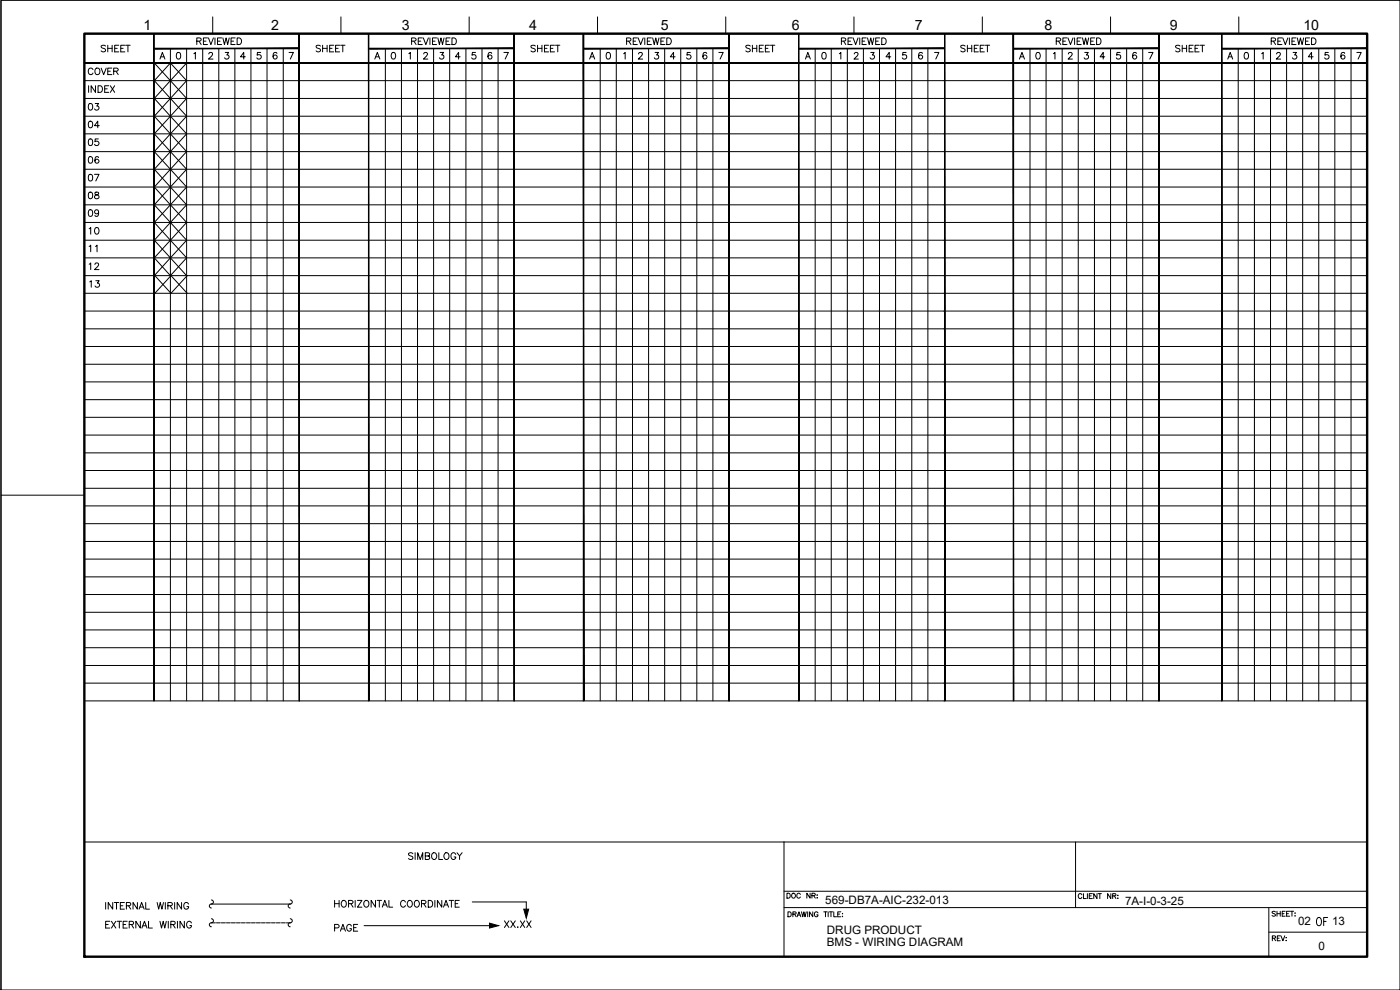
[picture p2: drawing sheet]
<svg xmlns="http://www.w3.org/2000/svg" width="420mm" height="297mm" viewBox="0 0 420 297" stroke-linecap="round" stroke-linejoin="round" font-family="sans-serif">
<!-- layer: G-TTLB-TTLB -->
<path d="M25.3 10.1h385v276.9h-385z" fill="none" stroke="#000" stroke-width=".72"/>
<!-- layer: G-TTLB-OTLN -->
<path d="M.3 .2v296.8" fill="none" stroke="#000" stroke-width=".3"/>
<!-- layer: G-TTLB-INDX -->
<path d="M63.8 5.1v5M102.3 5.1v5M140.8 5.1v5M179.3 5.1v5M217.8 5.1v5M256.3 5.1v5M294.8 5.1v5M333.3 5.1v5M371.8 5.1v5M.3 148.6h25" fill="none" stroke="#000" stroke-width=".3"/>
<!-- layer: LGSP IA4$0$LG_PLOT -->
<path d="M322.8 252.6v19.7M235.3 267.4h175M235.3 272.3h175M380.8 279.7h29.5M380.8 272.3v14.7M235.3 287h175" fill="none" stroke="#000" stroke-width=".3"/>
<!-- layer: LG_PLOT -->
<g fill="none" stroke="#000" stroke-width=".3">
<path d="M410.3 252.6h-175v34.4M236.5 273.6h.5a.81 .81 0 0 1 .5 .7 .81 .81 0 0 1-.5 .8h-.5zM238 274.3l.8-.1 .1-.5-.9-.1v1.5M238.5 274.3l.4 .8M239.2 275.1l.6-1.5 .5 1.5M239.4 274.6h.7M240.5 273.6l.4 1.5 .4-1.5 .3 1.5 .4-1.5M242.4 273.6v1.5M243.9 273.6v1.5l-.9-1.5v1.5M245.5 273.9a.55 .55 0 0 0-.6-.3 .55 .55 0 0 0-.5 .5 .61 .61 0 0 0 .2 .8 .61 .61 0 0 0 .8 0l.1-.4h-.4M247.2 273.6h1M247.7 273.6v1.5"/>
<path d="M248.5 273.6v1.5M248.9 273.6h1M249.4 273.6v1.5M250.2 273.6v1.5h.9M251.4 274.3h.6M252.3 273.6h-.9v1.5h.9M252.9 274.1h.1M252.9 274.9v.2zM324.7 268.5a.55 .55 0 0 0-.7-.4 .55 .55 0 0 0-.4 .6 .63 .63 0 0 0 .2 .8 .63 .63 0 0 0 .8-.1l.1-.2M325.2 268.1v1.5h.8M326.3 268.1v1.5M326.9 268.8h.6"/>
<path d="M327.8 268.1h-.9v1.5h.9M329.2 268.1v1.5l-.9-1.5v1.5M329.6 268.1h.9M330.1 268.1v1.5M333.4 268.1v1.5l-1-1.5v1.5M333.9 268.8h.9l.1-.5-1-.2v1.5M334.4 268.8l.5 .8M335.5 268.6h.1M335.5 269.4h.1M382.8 273.6l-.4-.2-.6 .2v.3l1 .6-.4 .4-.6-.2M383.2 273.4v1.5M383.2 274.1h1"/>
<path d="M384.2 273.4v1.5M384.8 274.1h.6M385.7 273.4h-.9v1.5h.9M386.1 274.1h.6M387.1 273.4h-1v1.5h1M387.3 273.4h.9M387.7 273.4v1.5M388.7 273.9h.1M388.7 274.8h.1M381.8 281.5l1-.1v-.4l-1-.2v1.5M382.4 281.5l.4 .8M383.3 281.5h.6"/>
<path d="M384.2 280.8h-.9v1.5h.9M384.4 280.8l.6 1.5 .6-1.5M386 282.1h.1M386 281.3h.1"/>
</g>
<!-- layer: TEXTO-01 -->
<g fill="#000" stroke="#000" stroke-width=".3">
<path d="M25.3 18.8v.2l64.5-.2zM25.3 19l64.5-.2v.2z"/>
<path d="M32.1 18.8v.2l57.7-.2zM32.1 19l57.7-.2v.2z"/>
<path d="M46.3 14.6h43.5v-.1zM46.3 14.5h43.5l-43.5 .1z"/>
<path d="M89.8 18.8v.2l64.5-.2zM89.8 19l64.5-.2v.2z"/>
<path d="M96.6 18.8v.2l186.7-.2zM96.6 19l186.7-.2v.2z"/>
<path d="M110.8 14.6h43.5v-.1zM110.8 14.5h43.5l-43.5 .1z"/>
<path d="M175.3 14.6h43.5v-.1zM175.3 14.5h43.5l-43.5 .1z"/>
<path d="M239.8 14.6h43.5v-.1zM239.8 14.5h43.5l-43.5 .1z"/>
<path d="M283.3 18.8v.2l64.5-.2zM283.3 19l64.5-.2v.2z"/>
<path d="M290.1 18.8v.2l57.7-.2zM290.1 19l57.7-.2v.2z"/>
<path d="M304.3 14.6h43.5v-.1zM304.3 14.5h43.5l-43.5 .1z"/>
<path d="M347.8 18.8v.2l62.5-.2zM347.8 19l62.5-.2v.2z"/>
<path d="M354.6 18.8v.2l55.7-.2zM354.6 19l55.7-.2v.2z"/>
<path d="M366.8 14.6h43.5v-.1zM366.8 14.5h43.5l-43.5 .1z"/>
<path d="M46.1 10.2l.1 200.1zM46.1 10.2l.1 200.1z"/>
<path d="M89.7 10.2l.2 200.1zM89.7 10.2l.2 200.1z"/>
<path d="M110.6 10.2l.1 200.1zM110.6 10.2l.1 200.1z"/>
<path d="M154.2 10.2v200.1h.2zM154.2 10.2h.2v200.1z"/>
<path d="M175 10.2v200.1h.2zM175 10.2h.2v200.1z"/>
<path d="M218.7 10.2l.2 200.1zM218.7 10.2l.2 200.1z"/>
<path d="M239.6 10.2l.2 200.1zM239.6 10.2l.2 200.1z"/>
<path d="M283.5 10.2l.1 200.1zM283.5 10.2l.1 200.1z"/>
<path d="M304.1 10.2l.1 200.1zM304.1 10.2l.1 200.1z"/>
<path d="M347.8 10.2l.1 200.1zM347.8 10.2l.1 200.1z"/>
<path d="M366.6 10.2l.1 200.1zM366.6 10.2l.1 200.1z"/>
</g>
<g fill="none" stroke="#000" stroke-width=".3">
<path d="M51.1 14.5v195.8M56 14.5v195.8M60.8 14.5v195.8M65.7 14.5v195.8M70.5 14.5v195.8M75.3 14.5v195.8M80.1 14.5v195.8M85 14.5v195.8M115.7 14.5v195.8M120.5 14.5v195.8M125.3 14.5v195.8M130.1 14.5v195.8"/>
<path d="M135 14.5v195.8M139.8 14.5v195.8M144.7 14.5v195.8M149.5 14.5v195.8M180.1 14.5v195.8M185 14.5v195.8M189.8 14.5v195.8M194.6 14.5v195.8M199.5 14.5v195.8M204.3 14.5v195.8M209.1 14.5v195.8M214 14.5v195.8"/>
<path d="M244.6 14.5v195.8M249.5 14.5v195.8M254.3 14.5v195.8M259.1 14.5v195.8M263.9 14.5v195.8M268.8 14.5v195.8M273.6 14.5v195.8M278.5 14.5v195.8M309.1 14.5v195.8M313.9 14.5v195.8M318.8 14.5v195.8M323.6 14.5v195.8"/>
<path d="M328.5 14.5v195.8M333.3 14.5v195.8M338.1 14.5v195.8M342.9 14.5v195.8M371.6 14.5v195.8M376.5 14.5v195.8M381.3 14.5v195.8M386.1 14.5v195.8M390.9 14.5v195.8M395.8 14.5v195.8M400.6 14.5v195.8M405.5 14.5v195.8"/>
<path d="M25.3 34.9h385M25.3 29.5h385M25.3 24.2h385M25.3 56.1h385M25.3 50.8h385M25.3 40.2h385M25.3 45.5h385M25.3 77.4h385M25.3 72.1h385M25.3 66.7h385M25.3 61.5h385M25.3 98.7h385"/>
<path d="M25.3 93.3h385M25.3 88h385M25.3 82.7h385M25.3 119.9h385M25.3 114.6h385M25.3 109.3h385M25.3 104h385M25.3 135.9h385M25.3 130.5h385M25.3 125.2h385M25.3 157.1h385M25.3 151.8h385"/>
<path d="M25.3 146.5h385M25.3 141.2h385M25.3 178.4h385M25.3 173.1h385M25.3 167.8h385M25.3 162.5h385M25.3 199.7h385M25.3 194.3h385M25.3 189h385M25.3 183.7h385M25.3 210.3h385M25.3 205h385"/>
</g>
<!-- layer: CBATEXTO 02 -->
<g fill="none" stroke="#000" stroke-width=".3">
<path d="M46.3 18.9l4.8 5.3-4.8 5.3 4.8 5.4-4.8 5.3 4.8 5.3-4.8 5.3 4.8 5.3M48 17.7l.7-2 .8 2M48.3 17h.9M51.1 18.9l4.9 5.3-4.9 5.3 4.9 5.4-4.9 5.3 4.9 5.3-4.9 5.3-4.8-5.3 4.8-5.3-4.8-5.3 4.8-5.4-4.8-5.3zM53.2 15.8a.64 .64 0 0 1 .9 .3l.1 .5a.85 .85 0 0 1-.7 1.1 1.28 1.28 0 0 1-.3-1.9zM56 18.9l-4.9 5.3 4.9 5.3-4.9 5.4 4.9 5.3-4.9 5.3 4.9 5.3-4.9 5.3M58.2 16.1l.4-.4v2M62.7 16.2l.3-.5 .6 .1 .2 .3-.3 .7-.9 .9h1.3M67.6 15.7h1l-.5 .8a.66 .66 0 0 1 .4 1.1 .66 .66 0 0 1-1.1-.3M73.6 17h-1.4l1-1.3v2M78.2 15.7h-.9l-.1 .9a.7 .7 0 0 1 1 0 .7 .7 0 0 1-.1 1 .7 .7 0 0 1-1-.3M83.1 16l-.1-.2a.68 .68 0 0 0-1 .3v1.3a.62 .62 0 0 0 1 .1 .62 .62 0 0 0-.2-1 .62 .62 0 0 0-.8 .5"/>
<path d="M86.7 15.7h1.4l-1 2M112.5 17.7l.7-2 .8 2M112.8 17h.9M117.7 15.8a.64 .64 0 0 1 .9 .3l.1 .5a.9 .9 0 0 1-.7 1.1 1.25 1.25 0 0 1-.3-1.9zM122.7 16.1l.4-.4v2M127.2 16.2l.4-.5h.3l.4 .4-.3 .7-.9 .9h1.3M132.1 15.7h1l-.6 .8a.66 .66 0 0 1 .7 .6 .66 .66 0 0 1-.5 .7 .66 .66 0 0 1-.8-.5M138.1 17h-1.4l.9-1.3v2M142.7 15.7h-.9l-.2 .9a.7 .7 0 0 1 1.1 0 .7 .7 0 0 1-.1 1 .7 .7 0 0 1-1-.3M147.6 16l-.1-.2a.64 .64 0 0 0-.9 .3 .97 .97 0 0 0 .5 1.6 .62 .62 0 0 0 .6-.6 .62 .62 0 0 0-.6-.6 .62 .62 0 0 0-.7 .5M151.2 15.7h1.4l-1 2M177 17.7l.7-2 .8 2"/>
<path d="M177.2 17h1M182.2 15.8a.68 .68 0 0 1 .9 .3l.1 .5a.85 .85 0 0 1-.7 1.1 1.33 1.33 0 0 1-.3-1.9zM187.2 16.1l.4-.4v2M191.6 16.2l.4-.5 .6 .1 .2 .3-.3 .7-.9 .9h1.3M196.6 15.7h1l-.5 .8a.66 .66 0 0 1 .4 1.1 .66 .66 0 0 1-1.1-.3M202.6 17h-1.4l.9-1.3v2M207.2 15.7h-1v.9a.71 .71 0 0 1 1 0 .71 .71 0 0 1-.1 1.1 .71 .71 0 0 1-1.1-.4M212.1 16l-.1-.2a.64 .64 0 0 0-1 .3v1.3a.62 .62 0 0 0 1 .1 .62 .62 0 0 0-.2-1 .62 .62 0 0 0-.9 .5M215.7 15.7h1.3l-.9 2M241.7 17.7l.7-2 .8 2M242 17h1M246.9 15.8a.64 .64 0 0 1 1 .3v.5a.85 .85 0 0 1-.7 1.1 1.28 1.28 0 0 1-.3-1.9z"/>
<path d="M251.9 16.1l.4-.4v2M256.4 16.2l.4-.5 .5 .1 .2 .3-.2 .7-1 .9h1.3M261.3 15.7h1l-.5 .8a.66 .66 0 0 1 .5 1.1 .66 .66 0 0 1-1.2-.3M267.3 17h-1.4l1-1.3v2M271.9 15.7h-.9l-.1 .9a.7 .7 0 0 1 1 0 .7 .7 0 0 1-.1 1 .7 .7 0 0 1-1-.3M276.8 16l-.1-.2a.68 .68 0 0 0-.9 .3v1.3a.62 .62 0 0 0 1 .1 .62 .62 0 0 0-.3-1 .62 .62 0 0 0-.8 .5M280.5 15.7h1.3l-1 2M305.9 17.7l.8-2 .8 2M306.2 17h1M311.2 15.8a.64 .64 0 0 1 .9 .3l.1 .5a.9 .9 0 0 1-.8 1.1 1.25 1.25 0 0 1-.2-1.9zM316.1 16.1l.5-.4v2M320.6 16.2l.4-.5 .6 .1 .2 .3-.3 .7-1 .9h1.4"/>
<path d="M325.5 15.7h1.1l-.5 .8a.66 .66 0 0 1 .4 1.1 .66 .66 0 0 1-1.1-.3M331.6 17h-1.4l.9-1.3v2M336.2 15.7h-1l-.1 .9a.7 .7 0 0 1 1.1 0 .7 .7 0 0 1-.1 1 .7 .7 0 0 1-1.1-.3M341 16v-.2a.64 .64 0 0 0-1 .3 .97 .97 0 0 0 .6 1.6 .62 .62 0 0 0 .5-.6 .62 .62 0 0 0-.6-.6 .62 .62 0 0 0-.6 .5M344.7 15.7h1.3l-.9 2M368.5 17.7l.7-2 .8 2M368.7 17h1M373.7 15.8a.64 .64 0 0 1 .9 .3l.1 .5a.85 .85 0 0 1-.8 1.1 1.28 1.28 0 0 1-.2-1.9zM378.6 16.1l.5-.4v2M383.1 16.2l.4-.5 .6 .1 .2 .3-.3 .7-1 .9h1.3M388.1 15.7h1l-.6 .8a.66 .66 0 0 1 .5 1.1 .66 .66 0 0 1-1.1-.3M394.1 17h-1.5l1-1.3v2"/>
<path d="M398.7 15.7h-1l-.1 .9a.7 .7 0 0 1 1.1 0 .7 .7 0 0 1-.1 1 .7 .7 0 0 1-1-.3M403.6 16l-.1-.2a.68 .68 0 0 0-1 .3v1.3a.62 .62 0 0 0 1 .1 .62 .62 0 0 0-.2-1 .62 .62 0 0 0-.9 .5M407.2 15.7h1.3l-.9 2M51.1 56.1l-4.8 5.4 4.8 5.2-4.8 5.4 4.8 5.3-4.8 5.3M51.1 50.8l4.9 5.3-4.9 5.4M51.1 56.1l4.9 5.4-4.9 5.2 4.9 5.4-4.9 5.3 4.9 5.3M51.1 50.8l-4.8 5.3 4.8 5.4M51.1 61.5l4.9 5.2-4.9 5.4 4.9 5.3-4.9 5.3-4.8-5.3 4.8-5.3-4.8-5.4zM46.5 88l4.8-5.3 4.9 5.3M46.5 82.7l4.8 5.3 4.9-5.3"/>
</g>
<!-- layer: I_TABS -->
<g fill="none" stroke="#000" stroke-width=".3">
<path d="M63.4 270a.61 .61 0 0 1 .7 .6 .61 .61 0 0 1-.7 .7M63.4 271.2a.61 .61 0 0 0-.6 .6 .61 .61 0 0 0 .6 .6M63.4 275.7a.61 .61 0 0 1 .7 .6 .61 .61 0 0 1-.7 .6M63.4 276.8a.61 .61 0 0 0-.6 .7 .61 .61 0 0 0 .6 .6M63.5 271.3h23.6M63.5 276.9h1.1M64.9 276.9h1.2M66.4 276.9h1.2M67.9 276.9h1.2M69.4 276.9h1.3M71 276.9h1.1M72.4 276.9h1.2"/>
<path d="M74 276.9h1.1M75.4 276.9h1.2M76.9 276.9h1.2M78.4 276.9h1.2M79.9 276.9h1.3M81.4 276.9h1.2M82.9 276.9h1.2M84.5 276.9h1.1M85.9 276.9h1.2M87.1 270a.61 .61 0 0 1 .6 .6 .61 .61 0 0 1-.6 .7M87.1 271.2a.61 .61 0 0 0-.6 .6 .61 .61 0 0 0 .6 .6M87.1 275.7a.61 .61 0 0 1 .6 .6 .61 .61 0 0 1-.6 .6"/>
<path d="M87.1 276.8a.61 .61 0 0 0-.6 .7 .61 .61 0 0 0 .6 .6M109.3 277.7h37.6M141.7 270.6h16.2v2.2"/>
</g>
<!-- layer: CBATEXTO 03 -->
<g fill="none" stroke="#000" stroke-width=".3">
<path d="M31.7 270.8v2M31.7 277.4h.8M33 276.4h-1.3v2.1h1.3M33.4 276.4l1.4 2.1M33.8 270.8v2l-1.3-2v2M34.3 270.8h1.3M34.8 276.4l-1.4 2.1M35 270.8v2M35.1 276.4h1.4M35.8 276.4v2.1M36.1 271.8h.8M37 277.4h.7"/>
<path d="M37.3 270.8h-1.2v2h1.2M37.9 271.8l1.2-.2 .1-.2-.1-.5-1.2-.1v2M38.2 276.4h-1.2v2.1h1.2M38.6 271.8l.6 1M38.8 277.4l1.1-.1 .1-.7-1.2-.2v2.1M39.5 277.4l.6 1.1M41.2 270.8v2l-1.3-2v2M41.7 272.8l.8-2 .8 2M42 272.1h1M42.1 276.4v2.1l-1.3-2.1v2.1M42.6 278.5l.7-2.1 .8 2.1M42.9 277.8h.9"/>
<path d="M43.7 270.8v2h1.2M44.6 276.4v2.1h1.1M47.2 270.8l.4 2 .5-2 .5 2 .5-2M48 276.4l.5 2.1 .5-2.1 .4 2.1 .5-2.1M49.6 270.8v2M50.4 271.8l1.1-.2 .2-.2-.1-.4-1.2-.2v2M50.5 276.4v2.1M51.1 271.8l.6 1M51.3 277.4l1.1-.1 .1-.7-1.2-.2v2.1M51.9 277.4l.7 1.1M52.4 270.8v2M53.3 276.4v2.1"/>
<path d="M54.5 270.8v2l-1.3-2v2M55.3 276.4v2.1l-1.3-2.1v2.1M56.6 271.3a.74 .74 0 0 0-.8-.5 .74 .74 0 0 0-.6 .8 .83 .83 0 0 0 .2 1 .83 .83 0 0 0 1.1-.1l.1-.5h-.5M57.4 276.9a.74 .74 0 0 0-.8-.5 .74 .74 0 0 0-.6 .8v.5a.72 .72 0 0 0 .7 .8 .72 .72 0 0 0 .7-.8h-.4M100.4 270.2v2M100.4 271.1h1.4M101.8 270.2v2M102.6 270.5l.2-.2a.76 .76 0 0 1 1.1 .6v.5a.76 .76 0 0 1-.7 .8 .76 .76 0 0 1-.8-.8zM104.6 271.1l1.1-.1 .3-.5-.5-.3h-.9v2M105.3 271.1l.7 1.1M106.6 270.2v2M107.3 270.2h1.3l-1.3 2h1.3"/>
<path d="M109.4 270.5l.2-.2a.76 .76 0 0 1 1.1 .6v.5a.76 .76 0 0 1-.8 .8 .76 .76 0 0 1-.7-.8zM112.7 270.2v2l-1.3-2v2M113.2 270.2h1.3M113.8 270.2v2M114.7 272.2l.8-2 .7 2M115 271.5h1M116.7 270.2v2h1.2M121.7 270.7a.74 .74 0 0 0-.9-.5 .74 .74 0 0 0-.6 .7v.5a.74 .74 0 0 0 .6 .8 .74 .74 0 0 0 .9-.5M122.4 270.5l.2-.2a.76 .76 0 0 1 1.1 .6v.5a.76 .76 0 0 1-.7 .8 .76 .76 0 0 1-.8-.8zM124.5 270.5a.75 .75 0 0 1 .9-.3 .75 .75 0 0 1 .5 .7v.5a.76 .76 0 0 1-.8 .8 .76 .76 0 0 1-.8-.8zM126.5 271.1l1.1-.1 .2-.3v-.3l-1.3-.2v2M127.2 271.1l.6 1.1"/>
<path d="M128.5 270.2a1.07 1.07 0 0 1 1.3 .7 1.07 1.07 0 0 1-.6 1.3h-.7zM130.5 270.2v2M132.6 270.2v2l-1.3-2v2M133.1 272.2l.8-2 .7 2M133.4 271.5h.9M134.8 270.2h1.3M135.5 270.2v2M136.6 271.1h.8M137.8 270.2h-1.2v2h1.2"/>
</g>
<!-- layer: I_TABS -->
<path d="M146.9 277l2.7 .7-2.7 .8zM157.2 272.8h1.5l-.8 2.7z" fill="#000" stroke="#000" stroke-width=".3"/>
<!-- layer: -REVISAO -->
<path d="M25.3 252.6h210" fill="none" stroke="#000" stroke-width=".3"/>
<!-- layer: 0 -->
<path d="M.3 .1h419.9v296.9h-419.9z" fill="none" stroke="#000" stroke-width=".3"/>
<text font-size="5.7" x="394.1" y="279">OF</text>
<g font-size="5.3">
<text x="29.6" y="16.9">SHEET</text>
<text x="93.8" y="16.9">SHEET</text>
<text x="158.4" y="16.9">SHEET</text>
<text x="223" y="16.9">SHEET</text>
<text x="287.5" y="16.9">SHEET</text>
<text x="352.1" y="16.9">SHEET</text>
<text x="25.8" y="23.6">COVER</text>
<text x="25.8" y="28.9">INDEX</text>
<text x="25.8" y="61">08</text>
<text x="25.8" y="66.3">09</text>
<text x="25.8" y="71.6">10</text>
<text x="25.8" y="76.9">11</text>
<text x="25.8" y="82.2">12</text>
<text x="26.1" y="87.5">13</text>
</g>
<g font-size="4.9">
<text x="58.2" y="14.5">REVIEWED</text>
<text x="122.8" y="14.5">REVIEWED</text>
<text x="187.3" y="14.5">REVIEWED</text>
<text x="251.5" y="14.5">REVIEWED</text>
<text x="316.1" y="14.5">REVIEWED</text>
<text x="380.6" y="14.5">REVIEWED</text>
<text x="25.8" y="34.2">03</text>
<text x="25.8" y="39.5">04</text>
<text x="25.8" y="44.8">05</text>
<text x="25.8" y="50.1">06</text>
<text x="25.8" y="55.4">07</text>
<text x="121.7" y="258.9">SIMBOLOGY</text>
<text x="99.5" y="280.5">PAGE</text>
<text x="150.6" y="279.4">XX.XX</text>
</g>
<text font-size="4.4" x="235.3" y="270.6">DOC NR:</text>
<g font-size="4.3">
<text x="43.1" y="9">1</text>
<text x="81.4" y="9">2</text>
<text x="120.6" y="9">3</text>
<text x="158.8" y="9">4</text>
<text x="198.3" y="9">5</text>
<text x="237.7" y="9">6</text>
<text x="274.5" y="9">7</text>
<text x="313.4" y="9">8</text>
<text x="351.1" y="9">9</text>
<text x="391.2" y="9">10</text>
</g>
<g font-size="3.5">
<text x="247.7" y="271.3">569-DB7A-AIC-232-013</text>
<text x="337.7" y="271.4">7A-I-0-3-25</text>
<text x="248.2" y="280.1">DRUG PRODUCT</text>
<text x="389.6" y="277.7">02</text>
<text x="399.8" y="277.7">13</text>
<text x="248.2" y="283.7">BMS - WIRING DIAGRAM</text>
<text x="395.7" y="285.1">0</text>
</g>
</svg>
